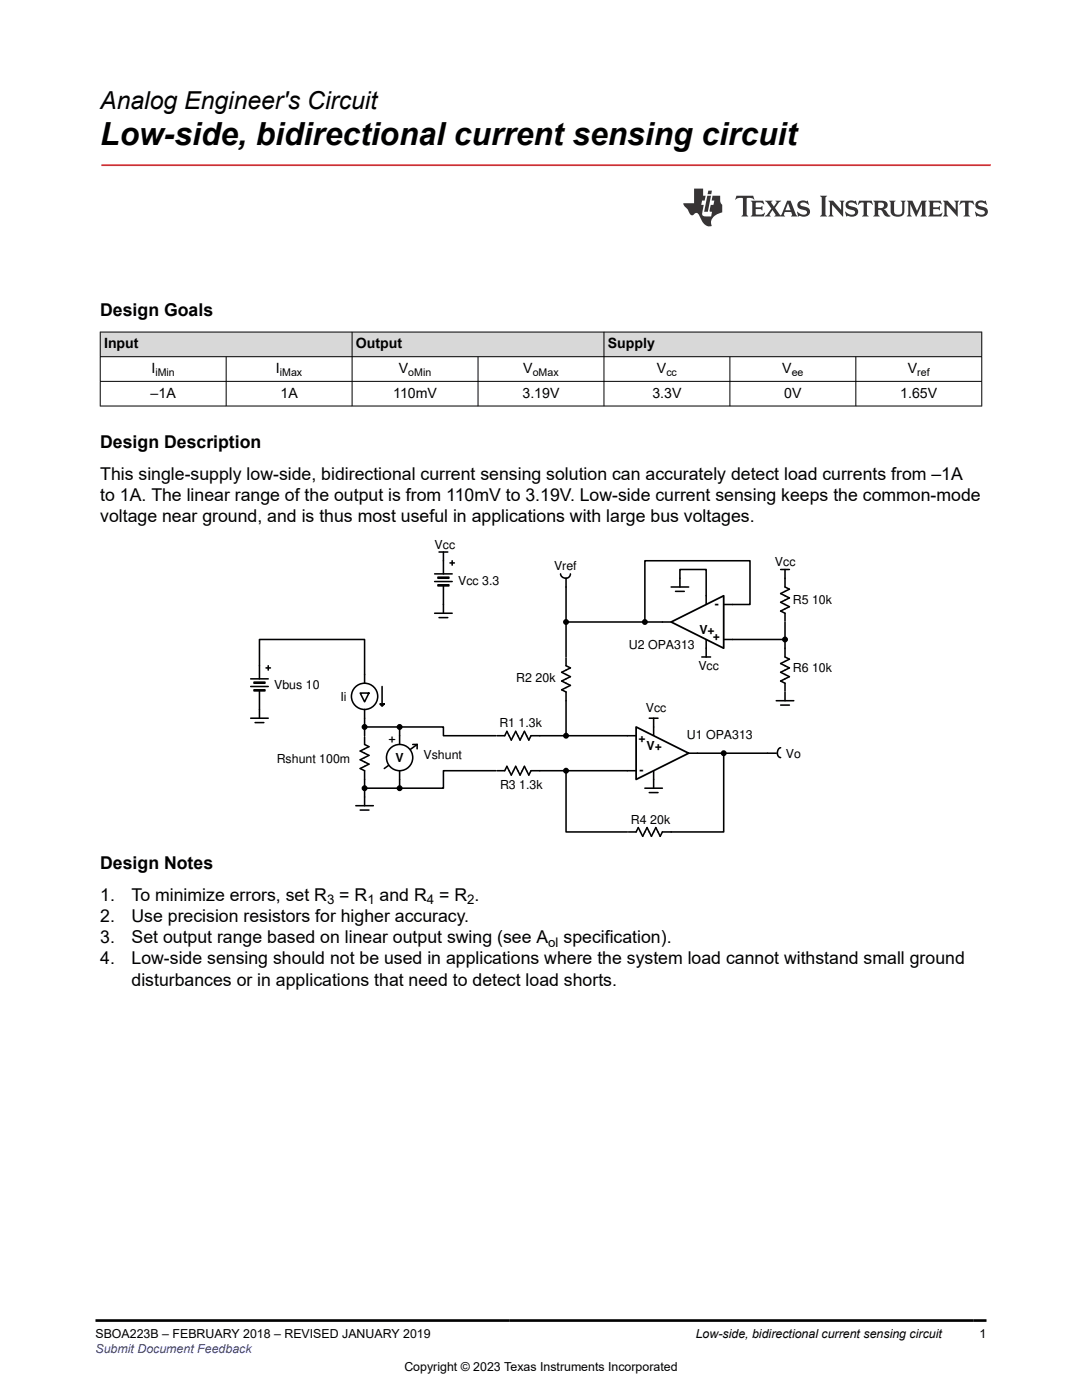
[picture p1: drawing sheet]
<svg xmlns="http://www.w3.org/2000/svg" width="216mm" height="279mm" viewBox="0 0 216 279" stroke-linecap="round" stroke-linejoin="round" font-family="sans-serif">
<g fill="#373435">
<path d="M159.3 40.3a.88 .88 0 0 0-.1 1 .88 .88 0 0 0 .8 .5l.8 .2a.43 .43 0 0 1 .2 .5 .43 .43 0 0 1-.4 .3 2.14 2.14 0 0 1-1.6-.5l.3 .9 .2-.1a1.78 1.78 0 0 0 2.1-.5 .96 .96 0 0 0-.9-1.3l-.8-.2-.2-.3a.97 .97 0 0 1 1.6 .1l-.1-.8-.2 .1-.5-.2a1.38 1.38 0 0 0-1.2 .3zM157.2 40.6l.5 1.4h-1zM152.6 40.1l1.3 1.5-.7 1.1-.6 .5h1.2l-.3-.3 .6-1 .7 1-.3 .3h2.2l-.3-.3 .2-.6h1.3l.2 .6-.3 .3h1.3l-.3-.5-1.1-2.6h-.6l-1.3 2.9-1.1-1.5 .6-1 .6-.4h-1.2l.3 .2-.6 .9-.5-.9 .2-.2zM149.8 40.1l.3 .5v2.1l-.3 .5h2.6l.2-.8-.6 .4h-1.2v-1.1l1 .1 .3 .2v-.9l-.3 .2-1 .1v-.9l.7-.1a1.02 1.02 0 0 1 .9 .4l-.1-.7zM147 39.1l-.2 .8a1.36 1.36 0 0 1 1.4-.3v3.1l-.3 .5h1.4l-.3-.5v-3l.3-.2a1.15 1.15 0 0 1 1.2 .4l-.2-.8z"/>
<path d="M194.8 40.3a.88 .88 0 0 0-.1 1 .88 .88 0 0 0 .8 .5l.8 .2a.43 .43 0 0 1 .2 .5 .43 .43 0 0 1-.4 .3 2.08 2.08 0 0 1-1.6-.5l.3 .9 .2-.1a1.76 1.76 0 0 0 2.1-.5 .95 .95 0 0 0-.9-1.3l-.9-.2-.1-.3a1 1 0 0 1 1.6 .1l-.1-.8-.3 .1-.3-.2a1.38 1.38 0 0 0-1.3 .3zM191.7 40.1l-.2 .8a.83 .83 0 0 1 1-.5l.1 2.3-.1 .2-.3 .3h1.4l-.3-.3v-.2v-2.1l.2-.2a.86 .86 0 0 1 .9 .5l-.2-.8zM188.2 40.1l.3 .5v2.1l-.3 .5h1l-.3-.5v-1.9l2.2 2.4v-2.6l.3-.5h-1l.3 .2v1.6l-1.6-1.8zM185.2 40.1l.3 .5v2.1l-.3 .5h2.6l.2-.8-.6 .4h-1.2v-1.1l1 .1 .3 .2v-.9l-.3 .2-1 .1v-.9l.6-.1a1.04 1.04 0 0 1 1.1 .4l-.2-.7zM180.9 40.1l.3 .5v2.1l-.3 .5h1l-.3-.5v-2l1.2 2.6 1.2-2.6v2l-.3 .5h1.3l-.4-.5v-2.1l.4-.5h-1.1l-.9 2-.9-2zM177.4 40.1l.3 .2a3.7 3.7 0 0 0 .3 2.6 1.68 1.68 0 0 0 2.4-.3l.1-2 .2-.5h-1l.3 .5v1.5a.82 .82 0 0 1-.8 .7 .82 .82 0 0 1-.8-.7v-1.8l.3-.2zM175.3 40.5l.1-.1a.63 .63 0 0 1 .8 .1 .63 .63 0 0 1 .1 .7l-.3 .3h-.8zM174.2 40.1l.3 .5v2.1l-.3 .5h1.4l-.3-.3-.1-1a.78 .78 0 0 1 1 .7 .89 .89 0 0 0 1.5 .4l-.5-.2-.5-.8-.4-.2a.84 .84 0 0 0 .8-.9 .84 .84 0 0 0-.8-.8zM171.4 40.1l-.2 .8h.1a.83 .83 0 0 1 1-.5v2.3v.2l-.3 .3h1.3l-.3-.3v-.2v-2.1l.2-.2a.87 .87 0 0 1 .9 .5l-.2-.8zM168.9 40.3a.88 .88 0 0 0-.1 1 .88 .88 0 0 0 .8 .5l.8 .2a.43 .43 0 0 1 .2 .5 .43 .43 0 0 1-.4 .3 1.52 1.52 0 0 1-1.5-.6l-.1 .1 .3 .9 .2-.1a1.79 1.79 0 0 0 2.1-.5 .95 .95 0 0 0-.9-1.3l-.8-.2-.2-.3a.97 .97 0 0 1 1.6 .1h.1l-.2-.8-.2 .1-.4-.2a1.34 1.34 0 0 0-1.3 .3zM165.3 40.1l.3 .5v2.1l-.3 .5h1l-.3-.5v-1.9l2.2 2.4v-2.6l.3-.5h-1l.3 .2v1.6l-1.6-1.8zM163.6 39.1l.4 .5v3.1l-.4 .5h1.4l-.3-.5v-3.1l.3-.5z"/>
<path d="M141.3 38l-.1 .8h.7l.2-.8zM141.1 39.1l-.6 3.2h.7l.7-3.2zM138.5 37.6v3h-2.2l.1 .3 .9 1.1a1.01 1.01 0 0 0 1 .9 .62 .62 0 0 1 .6-.4 .62 .62 0 0 1 .6 .4l.2 .3a2.2 2.2 0 0 0 2.1 2l.2-.1a1.96 1.96 0 0 1 1.5-2.5l.6-.2-.1-1.6a1.73 1.73 0 0 1-.3-1.7h-1.5l-.2 .9h.5l-.1 .9h-.6l-.2 .9v.4l.5 .1-.2 .9h-.7a.76 .76 0 0 1-1.1-.7l.3-1.6h-.5l.2-.9h.5l.2-.9h-.5v-1.5z"/>
</g>
<path d="M20.4 33h177.1" fill="none" stroke="#ed3237" stroke-width=".35"/>
<g fill="#d8d8d8">
<path d="M20 66.3h175.9v4.9h-175.9z" fill-rule="evenodd"/>
<path d="M20.1 66.3h50.1v4.8h-50.1z" fill-rule="evenodd"/>
<path d="M70.3 66.3h50.2v4.8h-50.2z" fill-rule="evenodd"/>
<path d="M120.6 66.3h75.2v4.8h-75.2z" fill-rule="evenodd"/>
</g>
<path d="M19.9 66.3h176.1M19.9 71.2h176.1M19.9 76.1h176.1M20 66.2v14.9M45.1 71.2v9.9M70.3 66.2v14.9M95.4 71.2v9.9M120.5 66.2v14.9M145.6 71.2v9.9M170.8 71.2v9.9M195.9 66.2v14.9M19.9 81h176.1" fill="none" stroke="#000" stroke-width=".2"/>
<g fill="#000">
<circle cx="112.9" cy="124.1" r=".44"/>
<circle cx="128.7" cy="124.1" r=".44"/>
<circle cx="156.6" cy="127.6" r=".44"/>
<circle cx="72.7" cy="145.1" r=".44"/>
<circle cx="72.7" cy="157.3" r=".44"/>
<circle cx="79.7" cy="145.1" r=".44"/>
<circle cx="79.7" cy="157.3" r=".44"/>
<circle cx="112.9" cy="146.8" r=".44"/>
<circle cx="112.9" cy="153.8" r=".44"/>
<circle cx="144.4" cy="150.3" r=".44"/>
</g>
<g fill="none" stroke="#000" stroke-width=".31">
<path d="M87.6 110.2h1.8M88.5 110.2v1.7M133.9 117.1h3.5M134.8 118h1.7M135.7 115.4v1.7M155.8 113.7h1.7M156.6 113.7v1.7M50 135.5h3.5M53.1 133.3h.9M53.5 132.9v.8M71.9 138.3h1.7l-.9 1.8zM72.7 134.6v1.8"/>
<path d="M76.2 137v3.5M86.7 122.4h3.5M87.6 123.3h1.8M88.5 120.6v1.8M112.9 131.3v1.6l.9 .4-1.7 .9 1.7 .8-1.7 .9 1.7 .9-1.7 .9 .8 .4v1.7M140 131.1h1.8M140.9 129.4v1.7M154.9 139.8h3.5M156.6 138.1v1.7M50 143.3h3.5M50.9 144.2h1.7M51.8 141.6v1.7"/>
<path d="M72.7 141.6v1.7M72.7 147v1.6l.9 .4-1.7 .9 1.7 .9-1.7 .8 1.7 .9-1.7 .9 .8 .4v1.8M72.7 159v1.8M75.8 140.5h.9l-.5 .4zM99.2 146.8h1.5l.4-.8 .9 1.7 .9-1.7 .9 1.7 .8-1.7 .9 1.7 .5-.9h1.7M99.2 153.8h1.5l.4-.9 .9 1.8 .9-1.8 .9 1.8 .8-1.8 .9 1.8 .5-.9h1.7M128.7 157.3h3.5M129.5 143.3h1.8M129.5 158.2h1.8M130.4 143.3v1.8M130.4 155.6v1.7M153.1 150.3h1.8"/>
<path d="M155.8 149.2a1.06 1.06 0 0 0-.7 1 1.06 1.06 0 0 0 .7 1M155.8 140.7h1.7M71 160.8h3.5M71.9 161.7h1.7M125.4 166h1.5l.5-.8 .8 1.7 .9-1.7 .9 1.7 .9-1.7 .8 1.7 .5-.9h1.7"/>
<circle cx="72.7" cy="139" r="2.62"/>
<circle cx="112.9" cy="124.1" r=".44"/>
<circle cx="128.7" cy="124.1" r=".44"/>
<circle cx="156.6" cy="127.6" r=".44"/>
<circle cx="72.7" cy="145.1" r=".44"/>
<circle cx="72.7" cy="157.3" r=".44"/>
<circle cx="79.7" cy="145.1" r=".44"/>
<circle cx="79.7" cy="157.3" r=".44"/>
<circle cx="112.9" cy="146.8" r=".44"/>
<circle cx="112.9" cy="153.8" r=".44"/>
<circle cx="144.4" cy="150.3" r=".44"/>
</g>
<path d="M50.7 136.1h2.2v.3h-2.2z" fill-rule="evenodd" fill="#fff"/>
<path d="M50 137h3.5M50.7 136.1h2.2v.3h-2.2z" fill="none" stroke="#000" stroke-width=".31"/>
<path d="M50.7 137.7h2.2v.2h-2.2z" fill-rule="evenodd" fill="#fff"/>
<path d="M86.7 114.5h3.5M89.8 112.3h.9M90.2 111.9v.9M156.6 115.4v1.7l.9 .5-1.7 .9 1.7 .8-1.7 .9 1.7 .9-1.7 .8 .8 .5v1.5M50.7 137.7h2.2v.2h-2.2zM51.8 132.9v2.6M51.8 137.9v3.7M156.6 129.4v1.7l.9 .5-1.7 .8 1.7 .9-1.7 .9 1.7 .8-1.7 .9 .8 .5v1.5" fill="none" stroke="#000" stroke-width=".31"/>
<path d="M87.4 115.2h2.2v.2h-2.2z" fill-rule="evenodd" fill="#fff"/>
<path d="M86.7 116.1h3.5M87.4 115.2h2.2v.2h-2.2z" fill="none" stroke="#000" stroke-width=".31"/>
<path d="M87.4 116.7h2.2v.2h-2.2z" fill-rule="evenodd" fill="#fff"/>
<path d="M87.4 116.7h2.2v.2h-2.2zM88.5 111.9v2.6M88.5 116.9v3.7M125.2 146.8h1.7M125.2 153.8h1.7M130.4 145.1v1.7M130.4 153.8v1.8M137.4 150.3h1.8" fill="none" stroke="#000" stroke-width=".31"/>
<path d="M126.9 145.1l10.5 5.2-10.5 5.3z" fill="#fff"/>
<path d="M126.9 145.1l10.5 5.2-10.5 5.3z" fill="none" stroke="#000" stroke-width=".35"/>
<path d="M140.9 118.9v1.7M132.2 124.1h1.7M140.9 127.6v1.8M144.4 127.6h1.8M144.4 120.6h1.8" fill="none" stroke="#000" stroke-width=".31"/>
<path d="M133.9 124.1l10.5-5.2v10.5z" fill="#fff"/>
<path d="M133.9 124.1l10.5-5.2v10.5z" fill="none" stroke="#000" stroke-width=".35"/>
<path d="M79.7 146.8v1.8M79.7 153.8v1.8M82.4 148.6h.8M83.2 148.6l-6.5 4.8M83.2 148.6v.8" fill="none" stroke="#000" stroke-width=".31"/>
<circle cx="79.7" cy="151.2" r="2.62" fill="#fff"/>
<g fill="none" stroke="#000" stroke-width=".31">
<path d="M111.9 114.5a1 1 0 0 0 1 .9M112.9 115.4v15.7M113.8 114.5a.87 .87 0 0 1-.9 .9M135.7 115.4v-1.7h5.2v5.2M51.8 132.9v-5.3h20.9v7M112.9 139.8v7M112.9 124.1h19.3M146.2 120.6h3.5v-8.7h-21v12.2M146.2 127.6h10.4M156.6 124.1v5.3M72.7 157.3h7M72.7 145.1h7"/>
<path d="M72.7 143.3v3.5M72.7 155.6v3.4M79.7 145.1h8.8v1.7h10.5M79.7 145.1v1.7M79.7 155.6v1.7M99 153.8h-10.5v3.5h-8.8M107.7 153.8h17.5M107.7 146.8h17.5M112.9 153.8v12.2h12.3M139.2 150.3h13.9M144.4 150.3v15.7h-10.5"/>
<circle cx="79.7" cy="151.2" r="2.62"/>
</g>
<path d="M27.7 3.7l-.2 .6 .5-.3h.6v.2v2.2l-.2 .3h1l-.2-.3v-2.2v-.2h.5l.5 .3-.1-.6zM29.8 4.4l.2 .4v1.6l-.2 .3h1.9l.1-.6a1.08 1.08 0 0 1-1.3 .2v-.6h.6l.4 .1v-.6l-.4 .2h-.6v-.6l.2-.1a1 1 0 0 1 1 .3l-.1-.6zM31.8 4.4l1 1.2-1 1.1h.9l-.2-.2 .4-.7 .5 .7-.2 .2h1.6l-.2-.2 .1-.4h1l.1 .4-.1 .2h.9l-.2-.3-.8-2h-.5l-1 2.2-.8-1.1 .9-1.1h-.8l.2 .2-.5 .7-.3-.7 .1-.2zM35.2 4.8l.4 1h-.8zM36.8 4.6a.65 .65 0 0 0-.2 .7 .65 .65 0 0 0 .6 .4l.7 .2 .1 .2a.79 .79 0 0 1-.7 .4 .79 .79 0 0 1-.7-.5l.1 .7 .2-.1a.93 .93 0 0 0 1.1 .1 .93 .93 0 0 0 .4-.9 1.46 1.46 0 0 0-1.2-.6l-.1-.4a1.09 1.09 0 0 1 1.2 .2l-.2-.6-.1 .1-.6-.1zM28.4 7.2l.2 .4v2.3l-.2 .4h1l-.2-.4v-2.3l.2-.4zM29.6 7.9l.2 .4v1.6l-.2 .4h.8l-.3-.4v-1.4l1.7 1.8v-2l.2-.4h-.8l.2 .3 .1 1.1-1.2-1.4zM32.3 8.1a.65 .65 0 0 0-.2 .7 .65 .65 0 0 0 .7 .4l.6 .2 .1 .3a.79 .79 0 0 1-.7 .3 .79 .79 0 0 1-.7-.5l.1 .8 .2-.1a.93 .93 0 0 0 1.1 0 .93 .93 0 0 0 .4-.9 1.46 1.46 0 0 0-1.2-.6l-.1-.4a1.09 1.09 0 0 1 1.2 .2l-.2-.6-.1 .1-.6-.1zM34.1 7.9l-.1 .7a.63 .63 0 0 1 .7-.4l.1 1.7-.3 .4h1l-.2-.4v-1.7a.66 .66 0 0 1 .8 .4l-.1-.7zM36.2 7.9l.2 .4v1.6l-.2 .4h.9l-.2-.2v-.8l.5 .1 .1 .1a.79 .79 0 0 0 1.2 .7l-1-1a.61 .61 0 0 0 .6-.6 .61 .61 0 0 0-.5-.6zM36.9 8.3l.2-.1a.47 .47 0 0 1 .5 .1 .47 .47 0 0 1 .1 .5l-.2 .2h-.6zM38.5 7.9l.2 .3a2.27 2.27 0 0 0 .4 1.9 1.04 1.04 0 0 0 1.7-.6v-1.3l.2-.3h-.8l.2 .4v1.2a.6 .6 0 0 1-.6 .5 .6 .6 0 0 1-.6-.5v-1.2l.3-.4zM41.1 7.9l.2 .4v1.6l-.2 .4h.7l-.2-.4v-1.5l.9 1.9 .8-1.9v1.5l-.2 .4h1l-.3-.4v-1.6l.3-.4h-.8l-.7 1.6-.7-1.6zM44.3 7.9l.2 .4v1.6l-.2 .4h1.9l.1-.6a1.09 1.09 0 0 1-1.3 .1v-.6h.6l.4 .2v-.7l-.4 .2h-.6v-.5l.2-.2a1.01 1.01 0 0 1 1 .3l-.1-.6zM46.4 7.9l.3 .4v1.6l-.3 .4h.8l-.2-.4v-1.4l1.6 1.8v-2l.2-.4h-.7l.2 .3v1.1l-1.2-1.4zM49 7.9l-.1 .7a.63 .63 0 0 1 .8-.4v1.7l-.3 .4h1l-.2-.4v-1.7a.66 .66 0 0 1 .8 .4l-.1-.7zM51.4 8.1a.65 .65 0 0 0-.2 .7 .65 .65 0 0 0 .6 .4l.6 .2 .2 .3a.79 .79 0 0 1-.8 .3 .79 .79 0 0 1-.6-.5l.1 .8 .2-.1a.93 .93 0 0 0 1 0 .93 .93 0 0 0 .5-.9 1.46 1.46 0 0 0-1.3-.6l-.1-.4a1.09 1.09 0 0 1 1.3 .2l-.2-.6-.2 .1-.5-.1z" fill="#231f20"/>
<path d="M21.1 2.3v2.8h-2.1l.1 .4 .9 .9a.95 .95 0 0 0 .9 .9 .59 .59 0 0 1 .6-.3 .59 .59 0 0 1 .5 .3l.4 .8a1.59 1.59 0 0 0 2.1 1.3 1.61 1.61 0 0 1 1-2.2l1-.4-.1-1.4a1.59 1.59 0 0 1-.4-1.7h-1.4l-.2 .9h.5l-.1 .8h-.5l-.2 1v.3h.4l-.2 .9h-.6a.73 .73 0 0 1-1.1-.6l.3-1.6h-.5l.2-.8h.5l.2-.9h-.5v-1.4zM23.6 3.7l-.6 3h.7l.6-3zM23.8 2.7l-.1 .7h.7l.1-.7z" fill="#ed1c24"/>
<path d="M19 15h177.8M19 263.5h177.8" fill="none" stroke="#000" stroke-width=".53"/>
<path d="M0 0h215.9v15.9h-215.9z" fill-rule="evenodd" fill="#fff"/>
<text font-size="6.3" x="20" y="29">Low-side, bidirectional current sensing circuit</text>
<text font-size="4.9" x="20" y="21.8">Analog Engineer's Circuit</text>
<g font-size="3.5">
<text x="20" y="63.1">Design Goals</text>
<text x="20" y="89.5">Design Description</text>
<text x="20" y="95.8">This single-supply low-side, bidirectional current sensing solution can accurately detect load currents from –1A</text>
<text x="20" y="100">to 1A. The linear range of the output is from 110mV to 3.19V. Low-side current sensing keeps the common-mode</text>
<text x="20" y="104.3">voltage near ground, and is thus most useful in applications with large bus voltages.</text>
<text x="20" y="173.4">Design Notes</text>
<text x="20" y="179.8">1.</text>
<text x="26.3" y="179.8">To minimize errors, set R = R and R = R .</text>
<text x="20" y="184">2.</text>
<text x="26.3" y="184">Use precision resistors for higher accuracy.</text>
<text x="20" y="188.2">3.</text>
<text x="26.3" y="188.2">Set output range based on linear output swing (see A</text>
<text x="112.4" y="188.2">specification).</text>
<text x="20" y="192.5">4.</text>
<text x="26.2" y="192.5">Low-side sensing should not be used in applications where the system load cannot withstand small ground</text>
<text x="26.2" y="196.7">disturbances or in applications that need to detect load shorts.</text>
</g>
<g font-size="2.8">
<text x="20.8" y="69.5">Input</text>
<text x="71" y="69.5">Output</text>
<text x="121.3" y="69.5">Supply</text>
<text x="30.2" y="74.5">I</text>
<text x="55.1" y="74.5">I</text>
<text x="79.6" y="74.5">V</text>
<text x="104.4" y="74.5">V</text>
<text x="131.1" y="74.5">V</text>
<text x="156.1" y="74.5">V</text>
<text x="181.2" y="74.5">V</text>
<text x="30.1" y="79.4">–1A</text>
<text x="56" y="79.4">1A</text>
<text x="78.5" y="79.4">110mV</text>
<text x="104.3" y="79.4">3.19V</text>
<text x="130.2" y="79.4">3.3V</text>
<text x="156.5" y="79.4">0V</text>
<text x="179.6" y="79.4">1.65V</text>
</g>
<g font-size="2.6">
<text x="65.3" y="180.5">3</text>
<text x="73.3" y="180.5">1</text>
<text x="85.2" y="180.5">4</text>
<text x="93.2" y="180.5">2</text>
<text x="109.4" y="189">ol</text>
</g>
<g font-size="2.5">
<text x="86.7" y="109.7">Vcc</text>
<text x="110.5" y="113.8">Vref</text>
<text x="154.6" y="113">Vcc</text>
<text x="91.4" y="116.7">Vcc 3.3</text>
<text x="142.6" y="121.3">-</text>
<text x="158.2" y="120.5">R5 10k</text>
<text x="125.5" y="129.6">U2 OPA313</text>
<text x="139.6" y="126.4">V+</text>
<text x="142.2" y="127.8">+</text>
<text x="54.7" y="137.5">Vbus 10</text>
<text x="103" y="136.1">R2 20k</text>
<text x="139.4" y="133.7">Vcc</text>
<text x="158.2" y="134.1">R6 10k</text>
<text x="67.9" y="139.9">Ii</text>
<text x="128.9" y="142">Vcc</text>
<text x="77.5" y="148.3">+</text>
<text x="99.6" y="145.1">R1 1.3k</text>
<text x="127.4" y="148">+</text>
<text x="129" y="149.7">V+</text>
<text x="137" y="147.5">U1 OPA313</text>
<text x="55.2" y="152.3">Rshunt 100m</text>
<text x="78.9" y="152.1">V</text>
<text x="84.5" y="151.4">Vshunt</text>
<text x="127.6" y="154.4">-</text>
<text x="156.8" y="151.2">Vo</text>
<text x="99.8" y="157.5">R3 1.3k</text>
<text x="125.9" y="164.5">R4 20k</text>
<text x="19" y="267.1">SBOA223B – FEBRUARY 2018 – REVISED JANUARY 2019</text>
<text x="138.8" y="267.1">Low-side, bidirectional current sensing circuit</text>
<text x="195.5" y="267.1">1</text>
<text x="80.7" y="273.5">Copyright © 2023 Texas Instruments Incorporated</text>
</g>
<text font-size="2.5" fill="#00f" x="19" y="270">Submit Document Feedback</text>
<g font-size="2.1">
<text x="31" y="75">iMin</text>
<text x="55.9" y="75">iMax</text>
<text x="81.5" y="75">oMin</text>
<text x="106.3" y="75">oMax</text>
<text x="133" y="75">cc</text>
<text x="158" y="75">ee</text>
<text x="183" y="75">ref</text>
</g>
</svg>
